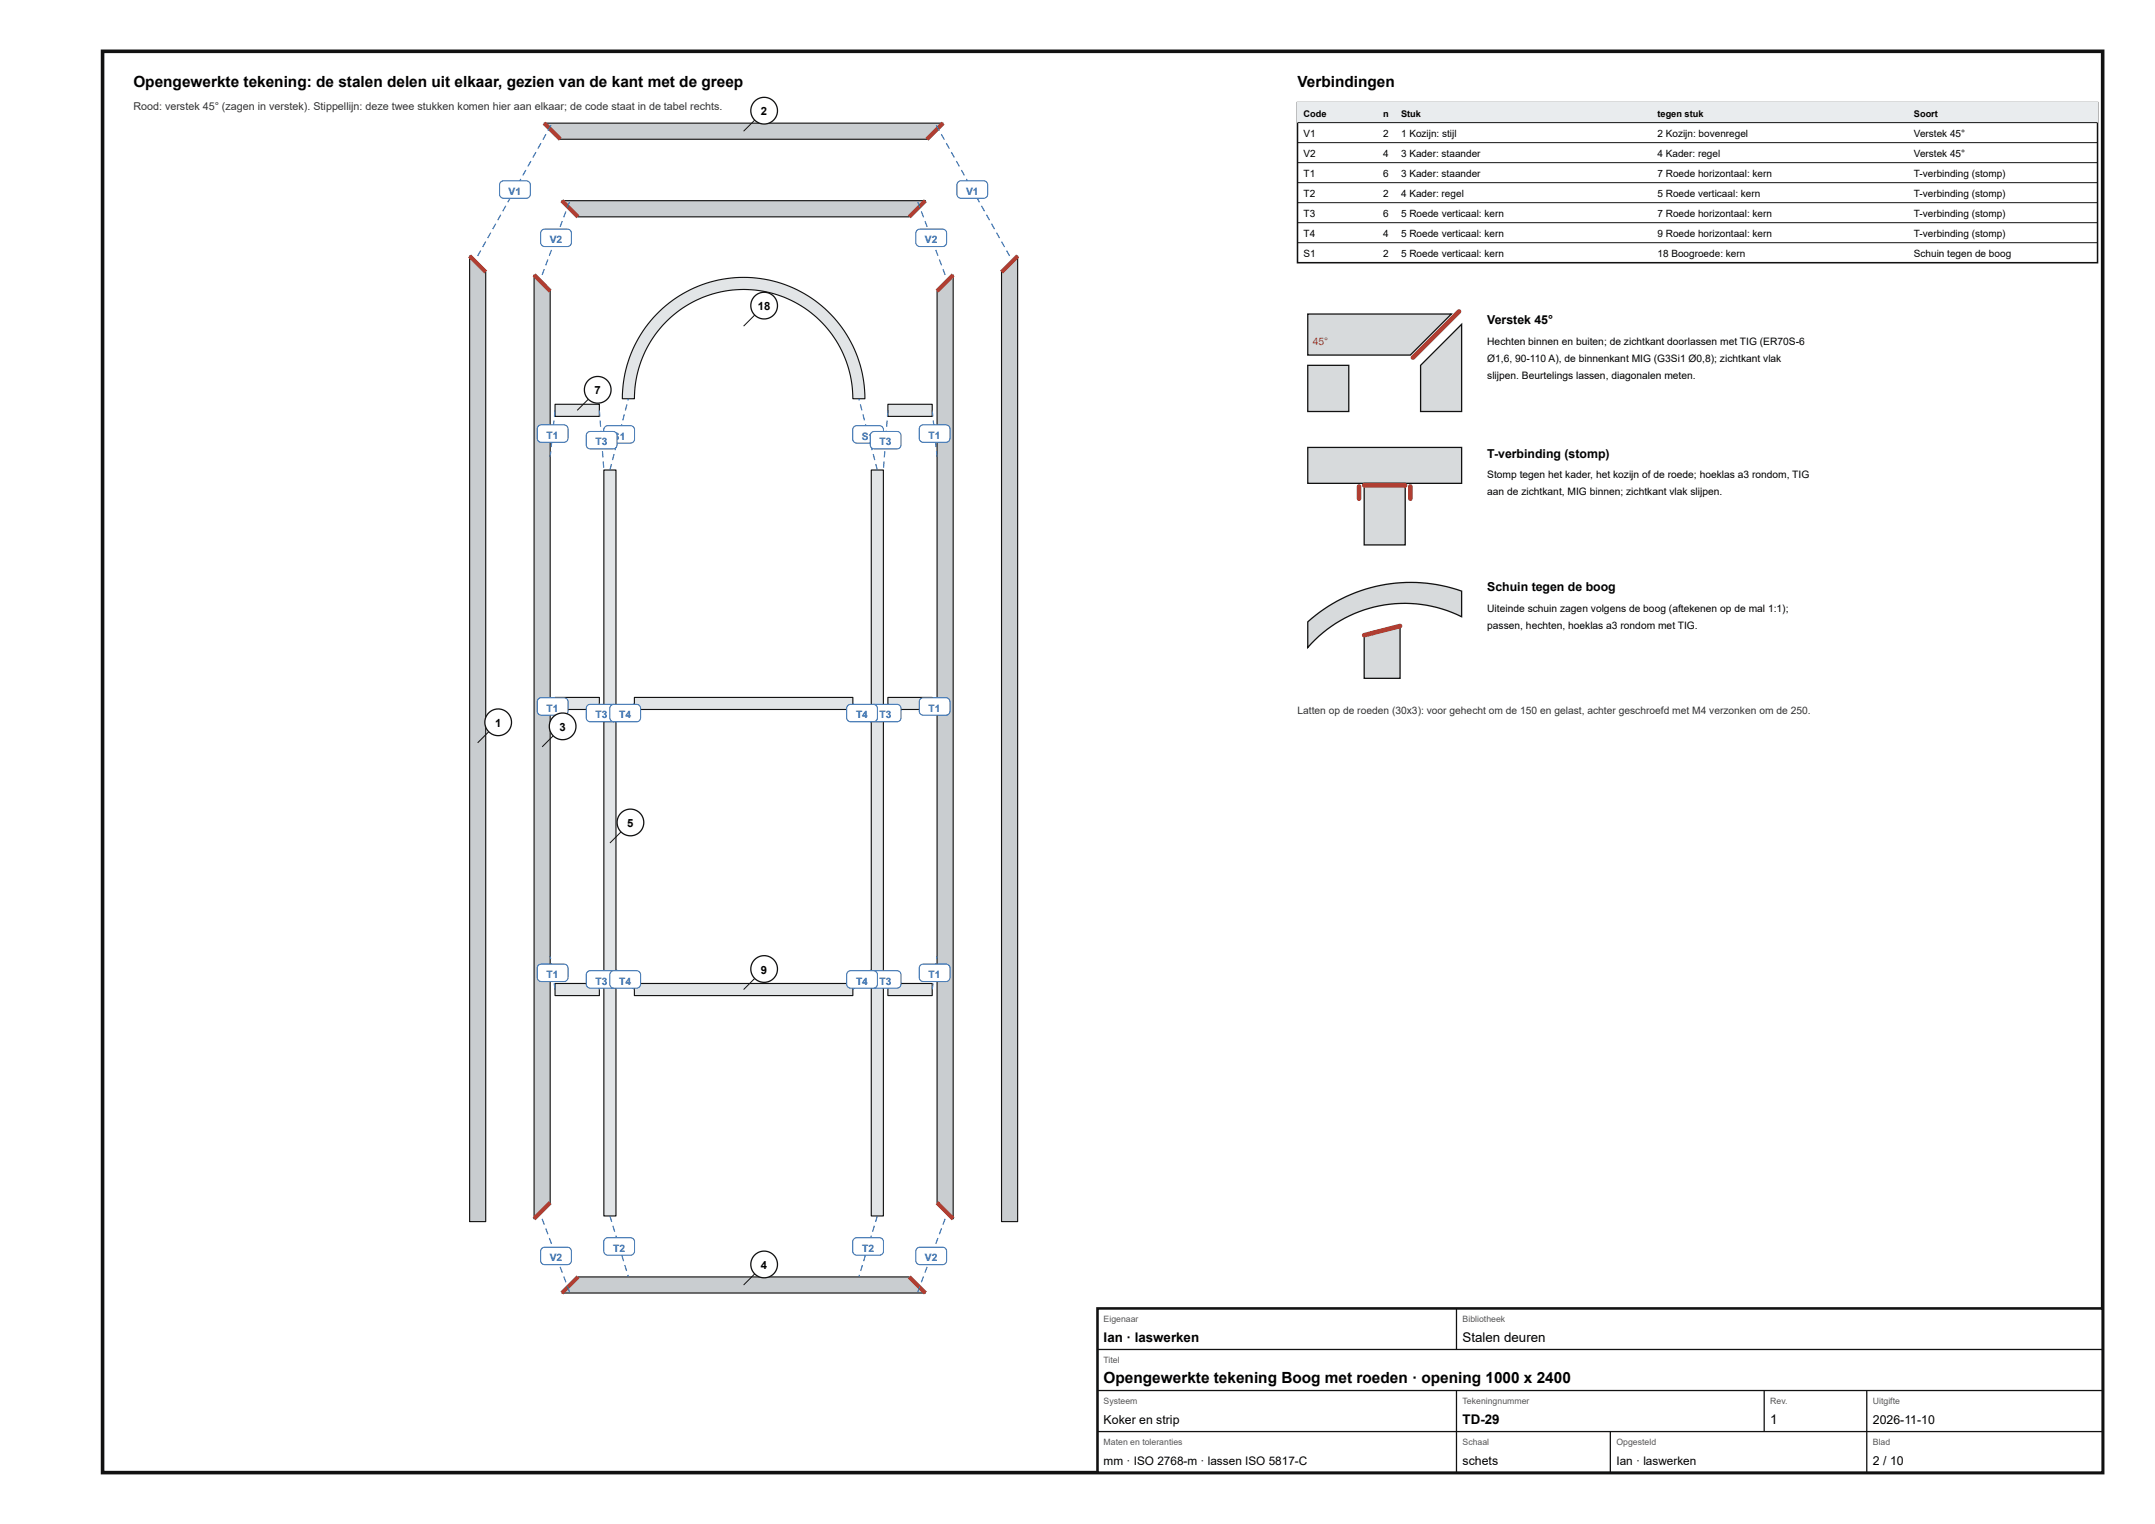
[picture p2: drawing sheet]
<svg xmlns="http://www.w3.org/2000/svg" width="420mm" height="297mm" viewBox="0 0 420 297" stroke-linecap="round" stroke-linejoin="round" font-family="sans-serif">
<path d="M20 10h390v277h-390z" fill="none" stroke="#111" stroke-width=".7" stroke-linecap="butt"/>
<path d="M91.6 49.9l3.1 3.1v185.1h-3.1z" fill="#c9cdd0"/>
<path d="M91.6 49.9l3.1 3.1v185.1h-3.1z" fill="none" stroke="#111" stroke-width=".22"/>
<path d="M91.6 49.9l3.1 3.1" fill="none" stroke="#c0392b" stroke-width=".8" stroke-linecap="butt"/>
<path d="M198.4 49.9v188.2h-3.1v-185.1z" fill="#c9cdd0"/>
<path d="M198.4 49.9v188.2h-3.1v-185.1z" fill="none" stroke="#111" stroke-width=".22"/>
<path d="M198.4 49.9l-3.1 3.1" fill="none" stroke="#c0392b" stroke-width=".8" stroke-linecap="butt"/>
<path d="M106.1 24h77.8l-3.2 3.1h-71.5z" fill="#c9cdd0"/>
<path d="M106.1 24h77.8l-3.2 3.1h-71.5z" fill="none" stroke="#111" stroke-width=".22"/>
<path d="M106.1 24l3.1 3.1M183.9 24l-3.2 3.1" fill="none" stroke="#c0392b" stroke-width=".8" stroke-linecap="butt"/>
<path d="M104.1 53.6l3.2 3.1v177.7l-3.2 3.1z" fill="#c9cdd0"/>
<path d="M104.1 53.6l3.2 3.1v177.7l-3.2 3.1z" fill="none" stroke="#111" stroke-width=".22"/>
<path d="M104.1 53.6l3.2 3.1M107.3 234.4l-3.2 3.1" fill="none" stroke="#c0392b" stroke-width=".8" stroke-linecap="butt"/>
<path d="M182.7 56.7l3.2-3.1v183.9l-3.2-3.1z" fill="#c9cdd0"/>
<path d="M182.7 56.7l3.2-3.1v183.9l-3.2-3.1z" fill="none" stroke="#111" stroke-width=".22"/>
<path d="M185.9 53.6l-3.2 3.1M182.7 234.4l3.2 3.1" fill="none" stroke="#c0392b" stroke-width=".8" stroke-linecap="butt"/>
<path d="M112.7 248.9h64.6l3.1 3.1h-70.8z" fill="#c9cdd0"/>
<path d="M112.7 248.9h64.6l3.1 3.1h-70.8z" fill="none" stroke="#111" stroke-width=".22"/>
<path d="M112.7 248.9l-3.1 3.1M177.3 248.9l3.1 3.1" fill="none" stroke="#c0392b" stroke-width=".8" stroke-linecap="butt"/>
<path d="M109.6 39.1h70.8l-3.1 3.2h-64.6z" fill="#c9cdd0"/>
<path d="M109.6 39.1h70.8l-3.1 3.2h-64.6z" fill="none" stroke="#111" stroke-width=".22"/>
<path d="M109.6 39.1l3.1 3.2M180.4 39.1l-3.1 3.2" fill="none" stroke="#c0392b" stroke-width=".8" stroke-linecap="butt"/>
<path d="M117.7 91.6h2.4v145.4h-2.4z" fill="#e2e5e7"/>
<path d="M117.7 91.6h2.4v145.4h-2.4z" fill="none" stroke="#111" stroke-width=".22"/>
<path d="M108.2 78.8h8.7v2.3h-8.7z" fill="#e2e5e7"/>
<path d="M108.2 78.8h8.7v2.3h-8.7z" fill="none" stroke="#111" stroke-width=".22"/>
<path d="M108.2 191.7h8.7v2.3h-8.7z" fill="#e2e5e7"/>
<path d="M108.2 191.7h8.7v2.3h-8.7z" fill="none" stroke="#111" stroke-width=".22"/>
<path d="M108.2 135.9h8.7v2.4h-8.7z" fill="#e2e5e7"/>
<path d="M108.2 135.9h8.7v2.4h-8.7z" fill="none" stroke="#111" stroke-width=".22"/>
<path d="M169.9 91.6h2.3v145.4h-2.3z" fill="#e2e5e7"/>
<path d="M169.9 91.6h2.3v145.4h-2.3z" fill="none" stroke="#111" stroke-width=".22"/>
<path d="M173.1 78.8h8.7v2.3h-8.7z" fill="#e2e5e7"/>
<path d="M173.1 78.8h8.7v2.3h-8.7z" fill="none" stroke="#111" stroke-width=".22"/>
<path d="M173.1 191.7h8.7v2.3h-8.7z" fill="#e2e5e7"/>
<path d="M173.1 191.7h8.7v2.3h-8.7z" fill="none" stroke="#111" stroke-width=".22"/>
<path d="M173.1 135.9h8.7v2.4h-8.7z" fill="#e2e5e7"/>
<path d="M173.1 135.9h8.7v2.4h-8.7z" fill="none" stroke="#111" stroke-width=".22"/>
<path d="M123.7 191.7h42.6v2.3h-42.6z" fill="#e2e5e7"/>
<path d="M123.7 191.7h42.6v2.3h-42.6z" fill="none" stroke="#111" stroke-width=".22"/>
<path d="M123.7 135.9h42.6v2.4h-42.6z" fill="#e2e5e7"/>
<path d="M123.7 135.9h42.6v2.4h-42.6z" fill="none" stroke="#111" stroke-width=".22"/>
<path d="M128 61.3a23.6 23.6 0 0 1 25.9-5.5 23.6 23.6 0 0 1 14.7 21.9h-2.3a21.3 21.3 0 0 0-21.3-21.3 21.3 21.3 0 0 0-21.3 21.3h-2.4a23.6 23.6 0 0 1 6.7-16.4z" fill="#e2e5e7"/>
<path d="M128 61.3a23.6 23.6 0 0 1 25.9-5.5 23.6 23.6 0 0 1 14.7 21.9h-2.3a21.3 21.3 0 0 0-21.3-21.3 21.3 21.3 0 0 0-21.3 21.3h-2.4a23.6 23.6 0 0 1 6.7-16.4z" fill="none" stroke="#111" stroke-width=".22"/>
<path d="M93.6 48.8l.2 .1-.6 1-.2-.1zM94.6 47l.2 .1-.6 1.1-.2-.1zM95.6 45.3l.2 .1-.6 1-.2-.1zM96.6 43.5l.2 .2-.6 1-.2-.1zM97.5 41.8l.2 .1-.5 1.1-.2-.1zM98.5 40.1l.2 .1-.6 1-.2-.1zM99.5 38.3l.2 .1-.6 1.1-.2-.1zM100.5 36.6l.2 .1-.6 1-.2-.1zM101.5 34.8l.2 .1-.6 1.1-.2-.1zM102.4 33.1l.2 .1-.6 1-.1-.1zM103.4 31.3l.2 .1-.6 1.1-.2-.1zM104.4 29.6l.2 .1-.6 1.1-.2-.2zM105.4 27.9l.2 .1-.6 1-.2-.1zM106.4 26.1l.2 .1-.6 1.1-.2-.1zM107.3 24.4l.2 .1-.6 1-.1-.1z" fill="#1f5fa8"/>
<path d="M97.6 35.5l.6-.3h4.4a.8 .8 0 0 1 .8 .8v1.8a.8 .8 0 0 1-.8 .8h-4.4a.8 .8 0 0 1-.8-.8v-1.9z" fill="#fff"/>
<path d="M97.6 35.5l.6-.3h4.4a.8 .8 0 0 1 .8 .8v1.8a.8 .8 0 0 1-.8 .8h-4.4a.8 .8 0 0 1-.8-.8v-1.9z" fill="none" stroke="#1f5fa8" stroke-width=".2"/>
<path d="M196.2 48.9l.2-.1 .6 1-.2 .1zM195.2 47.1l.2-.1 .6 1.1-.2 .1zM194.2 45.4l.2-.1 .6 1-.2 .1zM193.2 43.7l.2-.2 .6 1.1-.2 .1zM192.3 41.9l.2-.1 .5 1.1-.2 .1zM191.3 40.2l.2-.1 .6 1-.2 .1zM190.3 38.4l.2-.1 .6 1.1-.2 .1zM189.3 36.7l.2-.1 .6 1-.2 .1zM188.3 34.9l.2-.1 .6 1.1-.2 .1zM187.4 33.2l.2-.1 .5 1-.1 .1zM186.4 31.4l.2-.1 .6 1.1-.2 .1zM185.4 29.7l.2-.1 .6 1-.2 .2zM184.4 28l.2-.1 .6 1-.2 .1zM183.4 26.2l.2-.1 .6 1.1-.2 .1zM182.5 24.5l.2-.1 .5 1-.1 .1z" fill="#1f5fa8"/>
<path d="M186.8 35.5l.6-.3h4.4a.8 .8 0 0 1 .8 .8v1.8a.8 .8 0 0 1-.8 .8h-4.4a.8 .8 0 0 1-.8-.8v-1.9z" fill="#fff"/>
<path d="M186.8 35.5l.6-.3h4.4a.8 .8 0 0 1 .8 .8v1.8a.8 .8 0 0 1-.8 .8h-4.4a.8 .8 0 0 1-.8-.8v-1.9z" fill="none" stroke="#1f5fa8" stroke-width=".2"/>
<path d="M105.6 237.6l.2-.1 .4 1.1-.2 .1zM106.3 239.5l.2-.1 .4 1.1-.2 .1zM107 241.3l.2-.1 .4 1.2h-.2zM107.7 243.2l.2-.1 .4 1.1-.2 .1zM108.4 245.1l.2-.1 .4 1.1-.2 .1zM109.1 246.9h.2l.4 1.1-.2 .1zM109.8 248.8l.2-.1 .4 1.2h-.2zM110.5 250.7l.2-.1 .4 1.1-.2 .1z" fill="#1f5fa8"/>
<path d="M105.7 243.3l.5-.2h4.4a.8 .8 0 0 1 .8 .8v1.8a.8 .8 0 0 1-.8 .8h-4.4a.8 .8 0 0 1-.8-.8v-2z" fill="#fff"/>
<path d="M105.7 243.3l.5-.2h4.4a.8 .8 0 0 1 .8 .8v1.8a.8 .8 0 0 1-.8 .8h-4.4a.8 .8 0 0 1-.8-.8v-2z" fill="none" stroke="#1f5fa8" stroke-width=".2"/>
<path d="M106 52.4l.2 .1-.4 1.1-.2-.1zM106.7 50.5l.2 .1-.4 1.1h-.2zM107.4 48.7h.2l-.4 1.2-.2-.1zM108.1 46.8l.2 .1-.4 1.1-.2-.1zM108.8 44.9l.2 .1-.4 1.1-.2-.1zM109.5 43.1h.2l-.4 1.2-.2-.1zM110.2 41.2l.2 .1-.4 1.1-.2-.1zM110.9 39.3l.2 .1-.4 1.1-.2-.1z" fill="#1f5fa8"/>
<path d="M105.7 44.9l.5-.2h4.4a.8 .8 0 0 1 .8 .8v1.8a.8 .8 0 0 1-.8 .8h-4.4a.8 .8 0 0 1-.8-.8v-2z" fill="#fff"/>
<path d="M105.7 44.9l.5-.2h4.4a.8 .8 0 0 1 .8 .8v1.8a.8 .8 0 0 1-.8 .8h-4.4a.8 .8 0 0 1-.8-.8v-2z" fill="none" stroke="#1f5fa8" stroke-width=".2"/>
<path d="M184.2 237.5l.2 .1-.4 1.1-.2-.1zM183.5 239.4l.2 .1-.4 1.1-.2-.1zM182.8 241.2l.2 .1-.4 1.1h-.2zM182.1 243.1l.2 .1-.4 1.1-.2-.1zM181.4 245l.2 .1-.4 1.1-.2-.1zM180.7 246.9h.2l-.4 1.2-.2-.1zM180 248.7l.2 .1-.4 1.1h-.2zM179.3 250.6l.2 .1-.4 1.1-.2-.1z" fill="#1f5fa8"/>
<path d="M178.8 243.3l.6-.2h4.4a.8 .8 0 0 1 .8 .8v1.8a.8 .8 0 0 1-.8 .8h-4.4a.8 .8 0 0 1-.8-.8v-2z" fill="#fff"/>
<path d="M178.8 243.3l.6-.2h4.4a.8 .8 0 0 1 .8 .8v1.8a.8 .8 0 0 1-.8 .8h-4.4a.8 .8 0 0 1-.8-.8v-2z" fill="none" stroke="#1f5fa8" stroke-width=".2"/>
<path d="M183.8 52.5l.2-.1 .4 1.1-.2 .1zM183.1 50.6l.2-.1 .4 1.2h-.2zM182.4 48.7h.2l.4 1.1-.2 .1zM181.7 46.9l.2-.1 .4 1.1-.2 .1zM181 45l.2-.1 .4 1.1-.2 .1zM180.3 43.1h.2l.4 1.1-.2 .1zM179.6 41.3l.2-.1 .4 1.1-.2 .1zM178.9 39.4l.2-.1 .4 1.1-.2 .1z" fill="#1f5fa8"/>
<path d="M178.8 44.9l.6-.2h4.4a.8 .8 0 0 1 .8 .8v1.8a.8 .8 0 0 1-.8 .8h-4.4a.8 .8 0 0 1-.8-.8v-2z" fill="#fff"/>
<path d="M178.8 44.9l.6-.2h4.4a.8 .8 0 0 1 .8 .8v1.8a.8 .8 0 0 1-.8 .8h-4.4a.8 .8 0 0 1-.8-.8v-2z" fill="none" stroke="#1f5fa8" stroke-width=".2"/>
<path d="M118.8 237l.2-.1 .4 1.2-.2 .1zM119.4 238.9h.2l.4 1.1-.2 .1zM120 240.8h.2l.3 1.1-.2 .1zM120.6 242.8l.2-.1 .3 1.1-.2 .1zM121.1 244.7l.3-.1 .3 1.2h-.2zM121.7 246.6l.2-.1 .4 1.2h-.2zM122.3 248.5l.2-.1 .1 .4-.2 .1z" fill="#1f5fa8"/>
<path d="M118 241.5l.5-.3h4.4a.8 .8 0 0 1 .8 .8v1.8a.8 .8 0 0 1-.8 .8h-4.4a.8 .8 0 0 1-.8-.8v-1.9z" fill="#fff"/>
<path d="M118 241.5l.5-.3h4.4a.8 .8 0 0 1 .8 .8v1.8a.8 .8 0 0 1-.8 .8h-4.4a.8 .8 0 0 1-.8-.8v-1.9z" fill="none" stroke="#1f5fa8" stroke-width=".2"/>
<path d="M119.1 90.4l.2 .1-.3 1.1h-.2zM119.6 88.5h.2l-.3 1.2-.2-.1zM120.1 86.5l.2 .1-.3 1.2-.2-.1zM120.6 84.6l.2 .1-.3 1.1h-.2zM121.1 82.7h.2l-.3 1.2-.2-.1zM121.6 80.7l.2 .1-.3 1.1h-.2zM122.1 78.8h.2l-.3 1.2h-.2zM122.4 77.7h.2l-.1 .4-.2-.1z" fill="#1f5fa8"/>
<path d="M118 83.2l.5-.2h4.4a.8 .8 0 0 1 .8 .8v1.8a.8 .8 0 0 1-.8 .8h-4.4a.8 .8 0 0 1-.8-.8v-2z" fill="#fff"/>
<path d="M118 83.2l.5-.2h4.4a.8 .8 0 0 1 .8 .8v1.8a.8 .8 0 0 1-.8 .8h-4.4a.8 .8 0 0 1-.8-.8v-2z" fill="none" stroke="#1f5fa8" stroke-width=".2"/>
<path d="M108.1 80h.2l-.1 1.2h-.2zM107.9 81.9l.2 .1-.1 1.2-.2-.1zM107.7 83.9l.2 .1-.1 1.2-.2-.1zM107.5 85.9h.2l-.1 1.2h-.2zM107.3 87.9h.2l-.1 1.1h-.2z" fill="#1f5fa8"/>
<path d="M105 83l.6-.2h4.4a.8 .8 0 0 1 .8 .8v1.8a.8 .8 0 0 1-.8 .8h-4.4a.8 .8 0 0 1-.8-.8v-2z" fill="#fff"/>
<path d="M105 83l.6-.2h4.4a.8 .8 0 0 1 .8 .8v1.8a.8 .8 0 0 1-.8 .8h-4.4a.8 .8 0 0 1-.8-.8v-2z" fill="none" stroke="#1f5fa8" stroke-width=".2"/>
<path d="M116.8 80h.2l.1 1.2h-.2zM116.9 82h.2l.1 1.2h-.2zM117.1 84h.2l.1 1.1-.2 .1zM117.2 86l.2-.1 .1 1.2-.2 .1zM117.4 88l.2-.1 .1 1.2-.2 .1zM117.5 89.9h.2l.1 1.2h-.2z" fill="#1f5fa8"/>
<path d="M114.5 84.3l.6-.2h4.4a.8 .8 0 0 1 .8 .8v1.8a.8 .8 0 0 1-.8 .8h-4.4a.8 .8 0 0 1-.8-.8v-2z" fill="#fff"/>
<path d="M114.5 84.3l.6-.2h4.4a.8 .8 0 0 1 .8 .8v1.8a.8 .8 0 0 1-.8 .8h-4.4a.8 .8 0 0 1-.8-.8v-2z" fill="none" stroke="#1f5fa8" stroke-width=".2"/>
<path d="M107.9 191.7l.3-.1 .1 1.2-.2 .1zM107.7 189.7h.2l.1 1.2h-.2zM107.4 187.7h.2l.2 1.2h-.3zM107.2 186.3h.2l.1 .6h-.2z" fill="#1f5fa8"/>
<path d="M105 188.1l.6-.2h4.4a.8 .8 0 0 1 .8 .8v1.8a.8 .8 0 0 1-.8 .8h-4.4a.8 .8 0 0 1-.8-.8v-2z" fill="#fff"/>
<path d="M105 188.1l.6-.2h4.4a.8 .8 0 0 1 .8 .8v1.8a.8 .8 0 0 1-.8 .8h-4.4a.8 .8 0 0 1-.8-.8v-2z" fill="none" stroke="#1f5fa8" stroke-width=".2"/>
<path d="M117 191.7h.2l-.2 1.2-.2-.1zM117.5 189.7l.2 .1-.3 1.1h-.2zM117.6 188.9l.2 .1z" fill="#1f5fa8"/>
<path d="M114.5 189.4l.6-.2h4.4a.8 .8 0 0 1 .8 .8v1.8a.8 .8 0 0 1-.8 .8h-4.4a.8 .8 0 0 1-.8-.8v-2z" fill="#fff"/>
<path d="M114.5 189.4l.6-.2h4.4a.8 .8 0 0 1 .8 .8v1.8a.8 .8 0 0 1-.8 .8h-4.4a.8 .8 0 0 1-.8-.8v-2z" fill="none" stroke="#1f5fa8" stroke-width=".2"/>
<path d="M108.1 137l.2 .2-.7 .9-.2-.1z" fill="#1f5fa8"/>
<path d="M105 136.2l.6-.2h4.4a.8 .8 0 0 1 .8 .8v1.8a.8 .8 0 0 1-.8 .8h-4.4a.8 .8 0 0 1-.8-.8v-2z" fill="#fff"/>
<path d="M105 136.2l.6-.2h4.4a.8 .8 0 0 1 .8 .8v1.8a.8 .8 0 0 1-.8 .8h-4.4a.8 .8 0 0 1-.8-.8v-2z" fill="none" stroke="#1f5fa8" stroke-width=".2"/>
<path d="M116.8 137.1h.2l.3 1.1-.3 .1zM117.2 139.1l.2-.1 .3 1.2h-.2z" fill="#1f5fa8"/>
<path d="M114.5 137.5l.6-.2h4.4a.8 .8 0 0 1 .8 .8v1.8a.8 .8 0 0 1-.8 .8h-4.4a.8 .8 0 0 1-.8-.8v-2z" fill="#fff"/>
<path d="M114.5 137.5l.6-.2h4.4a.8 .8 0 0 1 .8 .8v1.8a.8 .8 0 0 1-.8 .8h-4.4a.8 .8 0 0 1-.8-.8v-2z" fill="none" stroke="#1f5fa8" stroke-width=".2"/>
<path d="M171 236.9l.2 .1-.4 1.2-.2-.1zM170.4 238.9h.2l-.4 1.2-.2-.1zM169.8 240.8h.2l-.3 1.2-.2-.1zM169.2 242.7l.2 .1-.3 1.1-.2-.1zM168.6 244.6l.3 .1-.4 1.1h-.2zM168.1 246.5l.2 .1-.4 1.1h-.2zM167.5 248.4l.2 .1-.1 .4-.2-.1z" fill="#1f5fa8"/>
<path d="M166.5 241.5l.6-.3h4.4a.8 .8 0 0 1 .8 .8v1.8a.8 .8 0 0 1-.8 .8h-4.4a.8 .8 0 0 1-.8-.8v-1.9z" fill="#fff"/>
<path d="M166.5 241.5l.6-.3h4.4a.8 .8 0 0 1 .8 .8v1.8a.8 .8 0 0 1-.8 .8h-4.4a.8 .8 0 0 1-.8-.8v-1.9z" fill="none" stroke="#1f5fa8" stroke-width=".2"/>
<path d="M170.7 90.5l.2-.1 .3 1.2h-.2zM170.2 88.5h.2l.3 1.1-.2 .1zM169.7 86.6l.2-.1 .3 1.2-.2 .1zM169.2 84.7l.2-.1 .3 1.2h-.2zM168.7 82.7h.2l.3 1.1-.2 .1zM168.2 80.8l.2-.1 .3 1.2h-.2zM167.7 78.8h.2l.3 1.2h-.2zM167.4 77.7h.2l.1 .3-.3 .1z" fill="#1f5fa8"/>
<path d="M166.5 83.2l.6-.2h4.4a.8 .8 0 0 1 .8 .8v1.8a.8 .8 0 0 1-.8 .8h-4.4a.8 .8 0 0 1-.8-.8v-2z" fill="#fff"/>
<path d="M166.5 83.2l.6-.2h4.4a.8 .8 0 0 1 .8 .8v1.8a.8 .8 0 0 1-.8 .8h-4.4a.8 .8 0 0 1-.8-.8v-2z" fill="none" stroke="#1f5fa8" stroke-width=".2"/>
<path d="M173 80h.2l-.1 1.2h-.2zM172.9 82h.2l-.1 1.2h-.2zM172.7 84h.2l-.1 1.2-.2-.1zM172.6 85.9l.2 .1-.1 1.2-.2-.1zM172.4 87.9l.2 .1-.1 1.2-.2-.1zM172.3 89.9h.2l-.1 1.2h-.2z" fill="#1f5fa8"/>
<path d="M169.9 84.3l.6-.2h4.4a.8 .8 0 0 1 .8 .8v1.8a.8 .8 0 0 1-.8 .8h-4.4a.8 .8 0 0 1-.8-.8v-2z" fill="#fff"/>
<path d="M169.9 84.3l.6-.2h4.4a.8 .8 0 0 1 .8 .8v1.8a.8 .8 0 0 1-.8 .8h-4.4a.8 .8 0 0 1-.8-.8v-2z" fill="none" stroke="#1f5fa8" stroke-width=".2"/>
<path d="M181.7 80h.2l.1 1.2h-.2zM181.9 82l.2-.1 .1 1.2-.2 .1zM182.1 84l.2-.1 .1 1.2-.2 .1zM182.3 85.9h.2l.1 1.2h-.2zM182.5 87.9h.2l.1 1.1h-.2z" fill="#1f5fa8"/>
<path d="M179.5 83l.5-.2h4.4a.8 .8 0 0 1 .8 .8v1.8a.8 .8 0 0 1-.8 .8h-4.4a.8 .8 0 0 1-.8-.8l.1-2z" fill="#fff"/>
<path d="M179.5 83l.5-.2h4.4a.8 .8 0 0 1 .8 .8v1.8a.8 .8 0 0 1-.8 .8h-4.4a.8 .8 0 0 1-.8-.8l.1-2z" fill="none" stroke="#1f5fa8" stroke-width=".2"/>
<path d="M172.8 191.7h.2l.2 1.1-.2 .1zM172.3 189.8l.2-.1 .3 1.2h-.2zM172.1 188.9h.3z" fill="#1f5fa8"/>
<path d="M169.9 189.4l.6-.2h4.4a.8 .8 0 0 1 .8 .8v1.8a.8 .8 0 0 1-.8 .8h-4.4a.8 .8 0 0 1-.8-.8v-2z" fill="#fff"/>
<path d="M169.9 189.4l.6-.2h4.4a.8 .8 0 0 1 .8 .8v1.8a.8 .8 0 0 1-.8 .8h-4.4a.8 .8 0 0 1-.8-.8v-2z" fill="none" stroke="#1f5fa8" stroke-width=".2"/>
<path d="M181.8 191.6l.3 .1-.2 1.2-.2-.1zM182.1 189.7h.2l-.1 1.2h-.3zM182.4 187.7h.2l-.1 1.2h-.3zM182.6 186.3h.2l-.1 .6h-.2z" fill="#1f5fa8"/>
<path d="M179.5 188.1l.5-.2h4.4a.8 .8 0 0 1 .8 .8v1.8a.8 .8 0 0 1-.8 .8h-4.4a.8 .8 0 0 1-.8-.8l.1-2z" fill="#fff"/>
<path d="M179.5 188.1l.5-.2h4.4a.8 .8 0 0 1 .8 .8v1.8a.8 .8 0 0 1-.8 .8h-4.4a.8 .8 0 0 1-.8-.8l.1-2z" fill="none" stroke="#1f5fa8" stroke-width=".2"/>
<path d="M173 137.1h.2l-.2 1.2-.3-.1zM172.6 139l.2 .1-.3 1.1h-.2z" fill="#1f5fa8"/>
<path d="M169.9 137.5l.6-.2h4.4a.8 .8 0 0 1 .8 .8v1.8a.8 .8 0 0 1-.8 .8h-4.4a.8 .8 0 0 1-.8-.8v-2z" fill="#fff"/>
<path d="M169.9 137.5l.6-.2h4.4a.8 .8 0 0 1 .8 .8v1.8a.8 .8 0 0 1-.8 .8h-4.4a.8 .8 0 0 1-.8-.8v-2z" fill="none" stroke="#1f5fa8" stroke-width=".2"/>
<path d="M181.7 137.2l.2-.2 .7 1-.2 .1z" fill="#1f5fa8"/>
<path d="M179.5 136.2l.5-.2h4.4a.8 .8 0 0 1 .8 .8v1.8a.8 .8 0 0 1-.8 .8h-4.4a.8 .8 0 0 1-.8-.8l.1-2z" fill="#fff"/>
<path d="M179.5 136.2l.5-.2h4.4a.8 .8 0 0 1 .8 .8v1.8a.8 .8 0 0 1-.8 .8h-4.4a.8 .8 0 0 1-.8-.8l.1-2z" fill="none" stroke="#1f5fa8" stroke-width=".2"/>
<path d="M122.8 192l.2-.1 .8 .9-.2 .1zM121.5 190.6l.1-.2 .8 .9-.1 .1zM120.1 189.1l.2-.2 .8 .9-.2 .2z" fill="#1f5fa8"/>
<path d="M119.1 189.4l.6-.2h4.4a.8 .8 0 0 1 .8 .8v1.8a.8 .8 0 0 1-.8 .8h-4.4a.8 .8 0 0 1-.8-.8v-2z" fill="#fff"/>
<path d="M119.1 189.4l.6-.2h4.4a.8 .8 0 0 1 .8 .8v1.8a.8 .8 0 0 1-.8 .8h-4.4a.8 .8 0 0 1-.8-.8v-2z" fill="none" stroke="#1f5fa8" stroke-width=".2"/>
<path d="M167 191.9l.2 .1-.8 .9-.2-.1zM168.4 190.4l.1 .2-.8 .8-.1-.1zM169.7 188.9l.2 .2-.8 .9-.2-.2z" fill="#1f5fa8"/>
<path d="M165.3 189.4l.6-.2h4.4a.8 .8 0 0 1 .8 .8v1.8a.8 .8 0 0 1-.8 .8h-4.4a.8 .8 0 0 1-.8-.8v-2z" fill="#fff"/>
<path d="M165.3 189.4l.6-.2h4.4a.8 .8 0 0 1 .8 .8v1.8a.8 .8 0 0 1-.8 .8h-4.4a.8 .8 0 0 1-.8-.8v-2z" fill="none" stroke="#1f5fa8" stroke-width=".2"/>
<path d="M123.6 137l.2 .2-.9 .8-.1-.1zM122.2 138.5l.2 .1-.8 .9-.2-.2zM120.9 139.9l.1 .2-.8 .8-.2-.1z" fill="#1f5fa8"/>
<path d="M119.1 137.5l.6-.2h4.4a.8 .8 0 0 1 .8 .8v1.8a.8 .8 0 0 1-.8 .8h-4.4a.8 .8 0 0 1-.8-.8v-2z" fill="#fff"/>
<path d="M119.1 137.5l.6-.2h4.4a.8 .8 0 0 1 .8 .8v1.8a.8 .8 0 0 1-.8 .8h-4.4a.8 .8 0 0 1-.8-.8v-2z" fill="none" stroke="#1f5fa8" stroke-width=".2"/>
<path d="M166.2 137.2l.2-.2 .8 .9-.2 .1zM167.6 138.6l.2-.1 .8 .8-.2 .2zM169 140.1l.1-.2 .9 .9-.2 .1z" fill="#1f5fa8"/>
<path d="M165.3 137.5l.6-.2h4.4a.8 .8 0 0 1 .8 .8v1.8a.8 .8 0 0 1-.8 .8h-4.4a.8 .8 0 0 1-.8-.8v-2z" fill="#fff"/>
<path d="M165.3 137.5l.6-.2h4.4a.8 .8 0 0 1 .8 .8v1.8a.8 .8 0 0 1-.8 .8h-4.4a.8 .8 0 0 1-.8-.8v-2z" fill="none" stroke="#1f5fa8" stroke-width=".2"/>
<path d="M95.3 142.6l-2.2 2.2" fill="none" stroke="#111" stroke-width=".19"/>
<circle cx="97.1" cy="140.8" r="2.6" fill="#fff"/>
<circle cx="97.1" cy="140.8" r="2.6" fill="none" stroke="#111" stroke-width=".25"/>
<path d="M147.2 23.4l-2.2 2.2" fill="none" stroke="#111" stroke-width=".19"/>
<circle cx="149" cy="21.6" r="2.6" fill="#fff"/>
<circle cx="149" cy="21.6" r="2.6" fill="none" stroke="#111" stroke-width=".25"/>
<path d="M107.9 143.4l-2.2 2.2" fill="none" stroke="#111" stroke-width=".19"/>
<circle cx="109.7" cy="141.6" r="2.6" fill="#fff"/>
<circle cx="109.7" cy="141.6" r="2.6" fill="none" stroke="#111" stroke-width=".25"/>
<path d="M147.2 248.2l-2.2 2.2" fill="none" stroke="#111" stroke-width=".19"/>
<circle cx="149" cy="246.4" r="2.6" fill="#fff"/>
<circle cx="149" cy="246.4" r="2.6" fill="none" stroke="#111" stroke-width=".25"/>
<path d="M121.1 162.1l-2.2 2.2" fill="none" stroke="#111" stroke-width=".19"/>
<circle cx="122.9" cy="160.3" r="2.6" fill="#fff"/>
<circle cx="122.9" cy="160.3" r="2.6" fill="none" stroke="#111" stroke-width=".25"/>
<path d="M114.7 77.8l-2.2 2.2" fill="none" stroke="#111" stroke-width=".19"/>
<circle cx="116.5" cy="76" r="2.6" fill="#fff"/>
<circle cx="116.5" cy="76" r="2.6" fill="none" stroke="#111" stroke-width=".25"/>
<path d="M147.2 190.6l-2.2 2.2" fill="none" stroke="#111" stroke-width=".19"/>
<circle cx="149" cy="188.8" r="2.6" fill="#fff"/>
<circle cx="149" cy="188.8" r="2.6" fill="none" stroke="#111" stroke-width=".25"/>
<path d="M147.2 61.4l-2.2 2.2" fill="none" stroke="#111" stroke-width=".19"/>
<circle cx="149" cy="59.6" r="2.6" fill="#fff"/>
<circle cx="149" cy="59.6" r="2.6" fill="none" stroke="#111" stroke-width=".25"/>
<path d="M253 20h156v31.2h-156z" fill="none" stroke="#111" stroke-width=".3"/>
<path d="M253 20h156v3.9h-156z" fill="#e9ecee"/>
<path d="M253 23.9h156M253 27.8h156M253 31.7h156M253 35.6h156M253 39.5h156M253 43.4h156M253 47.3h156" fill="none" stroke="#111" stroke-width=".19"/>
<path d="M255 61.2h28l-8 8h-20z" fill="#d7dadc"/>
<path d="M255 61.2h28l-8 8h-20z" fill="none" stroke="#111" stroke-width=".25"/>
<path d="M255 71.2h8v9h-8z" fill="#d7dadc"/>
<path d="M255 71.2h8v9h-8z" fill="none" stroke="#111" stroke-width=".25"/>
<path d="M277 71.2l8-8v17h-8z" fill="#d7dadc"/>
<path d="M277 71.2l8-8v17h-8z" fill="none" stroke="#111" stroke-width=".25"/>
<path d="M284.5 60.7l-9 9" fill="none" stroke="#c0392b" stroke-width=".9"/>
<path d="M255 87.2h30v7h-30z" fill="#d7dadc"/>
<path d="M255 87.2h30v7h-30z" fill="none" stroke="#111" stroke-width=".25"/>
<path d="M266 94.2h8v12h-8z" fill="#d7dadc"/>
<path d="M266 94.2h8v12h-8z" fill="none" stroke="#111" stroke-width=".25"/>
<path d="M265 94.8v2.4M266 94.6h8M275 94.8v2.4" fill="none" stroke="#c0392b" stroke-width=".9"/>
<path d="M255 121.2a30 30 0 0 1 30-6v5a25 25 0 0 0-30 6z" fill="#d7dadc"/>
<path d="M255 121.2a30 30 0 0 1 30-6v5a25 25 0 0 0-30 6z" fill="none" stroke="#111" stroke-width=".25"/>
<path d="M266 123.6l7-1.8v10.4h-7z" fill="#d7dadc"/>
<path d="M266 123.6l7-1.8v10.4h-7z" fill="none" stroke="#111" stroke-width=".25"/>
<path d="M273 122l-7 1.8" fill="none" stroke="#c0392b" stroke-width=".9"/>
<path d="M214 255h196v32h-196z" fill="#fff"/>
<path d="M214 255h196v32h-196z" fill="none" stroke="#111" stroke-width=".5"/>
<path d="M284 255v8M214 263h196M214 271h196M214 279h196M284 271v16M314 279v8M344 271v8M364 271v16" fill="none" stroke="#111" stroke-width=".25"/>
<g font-size="3">
<text x="26" y="17">Opengewerkte tekening: de stalen delen uit elkaar, gezien van de kant met de greep</text>
<text x="253" y="17">Verbindingen</text>
<text x="215.2" y="269.6">Opengewerkte tekening Boog met roeden · opening 1000 x 2400</text>
</g>
<g font-size="2.6">
<text x="215.2" y="261.6">Ian · laswerken</text>
<text x="285.2" y="261.6">Stalen deuren</text>
<text x="285.2" y="277.6">TD-29</text>
<text x="345.2" y="277.6">1</text>
</g>
<g font-size="2.4">
<text x="290" y="63.2">Verstek 45°</text>
<text x="290" y="89.2">T-verbinding (stomp)</text>
<text x="290" y="115.2">Schuin tegen de boog</text>
<text x="215.2" y="277.6">Koker en strip</text>
<text x="365.2" y="277.6">2026-11-10</text>
<text x="285.2" y="285.6">schets</text>
<text x="365.2" y="285.6">2 / 10</text>
</g>
<g font-size="2.3">
<text x="215.2" y="285.6">mm · ISO 2768-m · lassen ISO 5817-C</text>
<text x="315.2" y="285.6">Ian · laswerken</text>
</g>
<g font-size="2.2">
<text x="148.4" y="22.5">2</text>
<text x="147.8" y="60.5">18</text>
<text x="115.9" y="76.9">7</text>
<text x="96.5" y="141.7">1</text>
<text x="109.1" y="142.5">3</text>
<text x="122.3" y="161.2">5</text>
<text x="148.4" y="189.7">9</text>
<text x="148.4" y="247.3">4</text>
</g>
<text font-size="2.1" fill="#333" x="26" y="21.5">Rood: verstek 45° (zagen in verstek). Stippellijn: deze twee stukken komen hier aan elkaar; de code staat in de tabel rechts.</text>
<g font-size="2" fill="#1f5fa8">
<text x="99.2" y="37.9">V1</text>
<text x="188.4" y="37.9">V1</text>
<text x="107.2" y="47.3">V2</text>
<text x="180.4" y="47.3">V2</text>
<text x="106.6" y="85.5">T</text>
<text x="107.8" y="85.5">1</text>
<text x="116.1" y="86.8">T3</text>
<text x="119.5" y="85.7">S1</text>
<text x="168" y="85.7">S1</text>
<text x="171.5" y="86.8">T3</text>
<text x="181.1" y="85.5">T1</text>
<text x="106.6" y="138.7">T</text>
<text x="107.8" y="138.7">1</text>
<text x="116.1" y="140">T3</text>
<text x="120.7" y="140">T4</text>
<text x="166.9" y="140">T4</text>
<text x="171.5" y="140">T</text>
<text x="172.7" y="140">3</text>
<text x="181.1" y="138.7">T1</text>
<text x="106.6" y="190.6">T</text>
<text x="107.8" y="190.6">1</text>
<text x="116.1" y="191.9">T</text>
<text x="117.4" y="191.9">3</text>
<text x="120.7" y="191.9">T4</text>
<text x="166.9" y="191.9">T4</text>
<text x="171.5" y="191.9">T</text>
<text x="172.7" y="191.9">3</text>
<text x="181.1" y="190.6">T1</text>
<text x="107.2" y="245.8">V2</text>
<text x="119.6" y="243.9">T2</text>
<text x="168.1" y="243.9">T2</text>
<text x="180.4" y="245.8">V2</text>
</g>
<text font-size="2" fill="#c0392b" x="256" y="67.2">45°</text>
<g font-size="2">
<text x="290" y="67.2">Hechten binnen en buiten; de zichtkant doorlassen met TIG (ER70S-6</text>
<text x="290" y="70.5">Ø1,6, 90-110 A), de binnenkant MIG (G3Si1 Ø0,8); zichtkant vlak</text>
<text x="290" y="73.8">slijpen. Beurtelings lassen, diagonalen meten.</text>
<text x="290" y="93.2">Stomp tegen het kader, het kozijn of de roede; hoeklas a3 rondom, TIG</text>
<text x="290" y="96.5">aan de zichtkant, MIG binnen; zichtkant vlak slijpen.</text>
<text x="290" y="119.2">Uiteinde schuin zagen volgens de boog (aftekenen op de mal 1:1);</text>
<text x="290" y="122.5">passen, hechten, hoeklas a3 rondom met TIG.</text>
</g>
<text font-size="2" fill="#333" x="253" y="139.2">Latten op de roeden (30x3): voor gehecht om de 150 en gelast, achter geschroefd met M4 verzonken om de 250.</text>
<g font-size="1.9">
<text x="254.2" y="26.6">V1</text>
<text x="269.7" y="26.6">2</text>
<text x="273.2" y="26.6">1 Kozijn: stijl</text>
<text x="323.2" y="26.6">2 Kozijn: bovenregel</text>
<text x="373.2" y="26.6">Verstek 45°</text>
<text x="254.2" y="30.5">V2</text>
<text x="254.2" y="34.4">T1</text>
<text x="269.7" y="30.5">4</text>
<text x="269.7" y="34.4">6</text>
<text x="273.2" y="30.5">3 Kader: staander</text>
<text x="273.2" y="34.4">3 Kader: staander</text>
<text x="323.2" y="30.5">4 Kader: regel</text>
<text x="323.2" y="34.4">7 Roede horizontaal: kern</text>
<text x="373.2" y="30.5">Verstek 45°</text>
<text x="373.2" y="34.4">T-verbinding (stomp)</text>
<text x="254.2" y="38.3">T2</text>
<text x="269.7" y="38.3">2</text>
<text x="273.2" y="38.3">4 Kader: regel</text>
<text x="323.2" y="38.3">5 Roede verticaal: kern</text>
<text x="373.2" y="38.3">T-verbinding (stomp)</text>
<text x="254.2" y="42.2">T3</text>
<text x="254.2" y="46.1">T4</text>
<text x="269.7" y="42.2">6</text>
<text x="269.7" y="46.1">4</text>
<text x="273.2" y="42.2">5 Roede verticaal: kern</text>
<text x="273.2" y="46.1">5 Roede verticaal: kern</text>
<text x="323.2" y="42.2">7 Roede horizontaal: kern</text>
<text x="323.2" y="46.1">9 Roede horizontaal: kern</text>
<text x="373.2" y="42.2">T-verbinding (stomp)</text>
<text x="373.2" y="46.1">T-verbinding (stomp)</text>
<text x="254.2" y="50">S1</text>
<text x="269.7" y="50">2</text>
<text x="273.2" y="50">5 Roede verticaal: kern</text>
<text x="323.2" y="50">18 Boogroede: kern</text>
<text x="373.2" y="50">Schuin tegen de boog</text>
</g>
<g font-size="1.8">
<text x="254.2" y="22.7">Code</text>
<text x="269.7" y="22.7">n</text>
<text x="273.2" y="22.7">Stuk</text>
<text x="323.2" y="22.7">tegen stuk</text>
<text x="373.2" y="22.7">Soort</text>
</g>
<g font-size="1.7" fill="#555">
<text x="215.2" y="257.6">Eigenaar</text>
<text x="285.2" y="257.6">Bibliotheek</text>
<text x="215.2" y="265.6">Titel</text>
<text x="215.2" y="273.6">Systeem</text>
<text x="285.2" y="273.6">Tekeningnummer</text>
<text x="345.2" y="273.6">Rev.</text>
<text x="365.2" y="273.6">Uitgifte</text>
<text x="215.2" y="281.6">Maten en toleranties</text>
<text x="285.2" y="281.6">Schaal</text>
<text x="315.2" y="281.6">Opgesteld</text>
<text x="365.2" y="281.6">Blad</text>
</g>
</svg>
